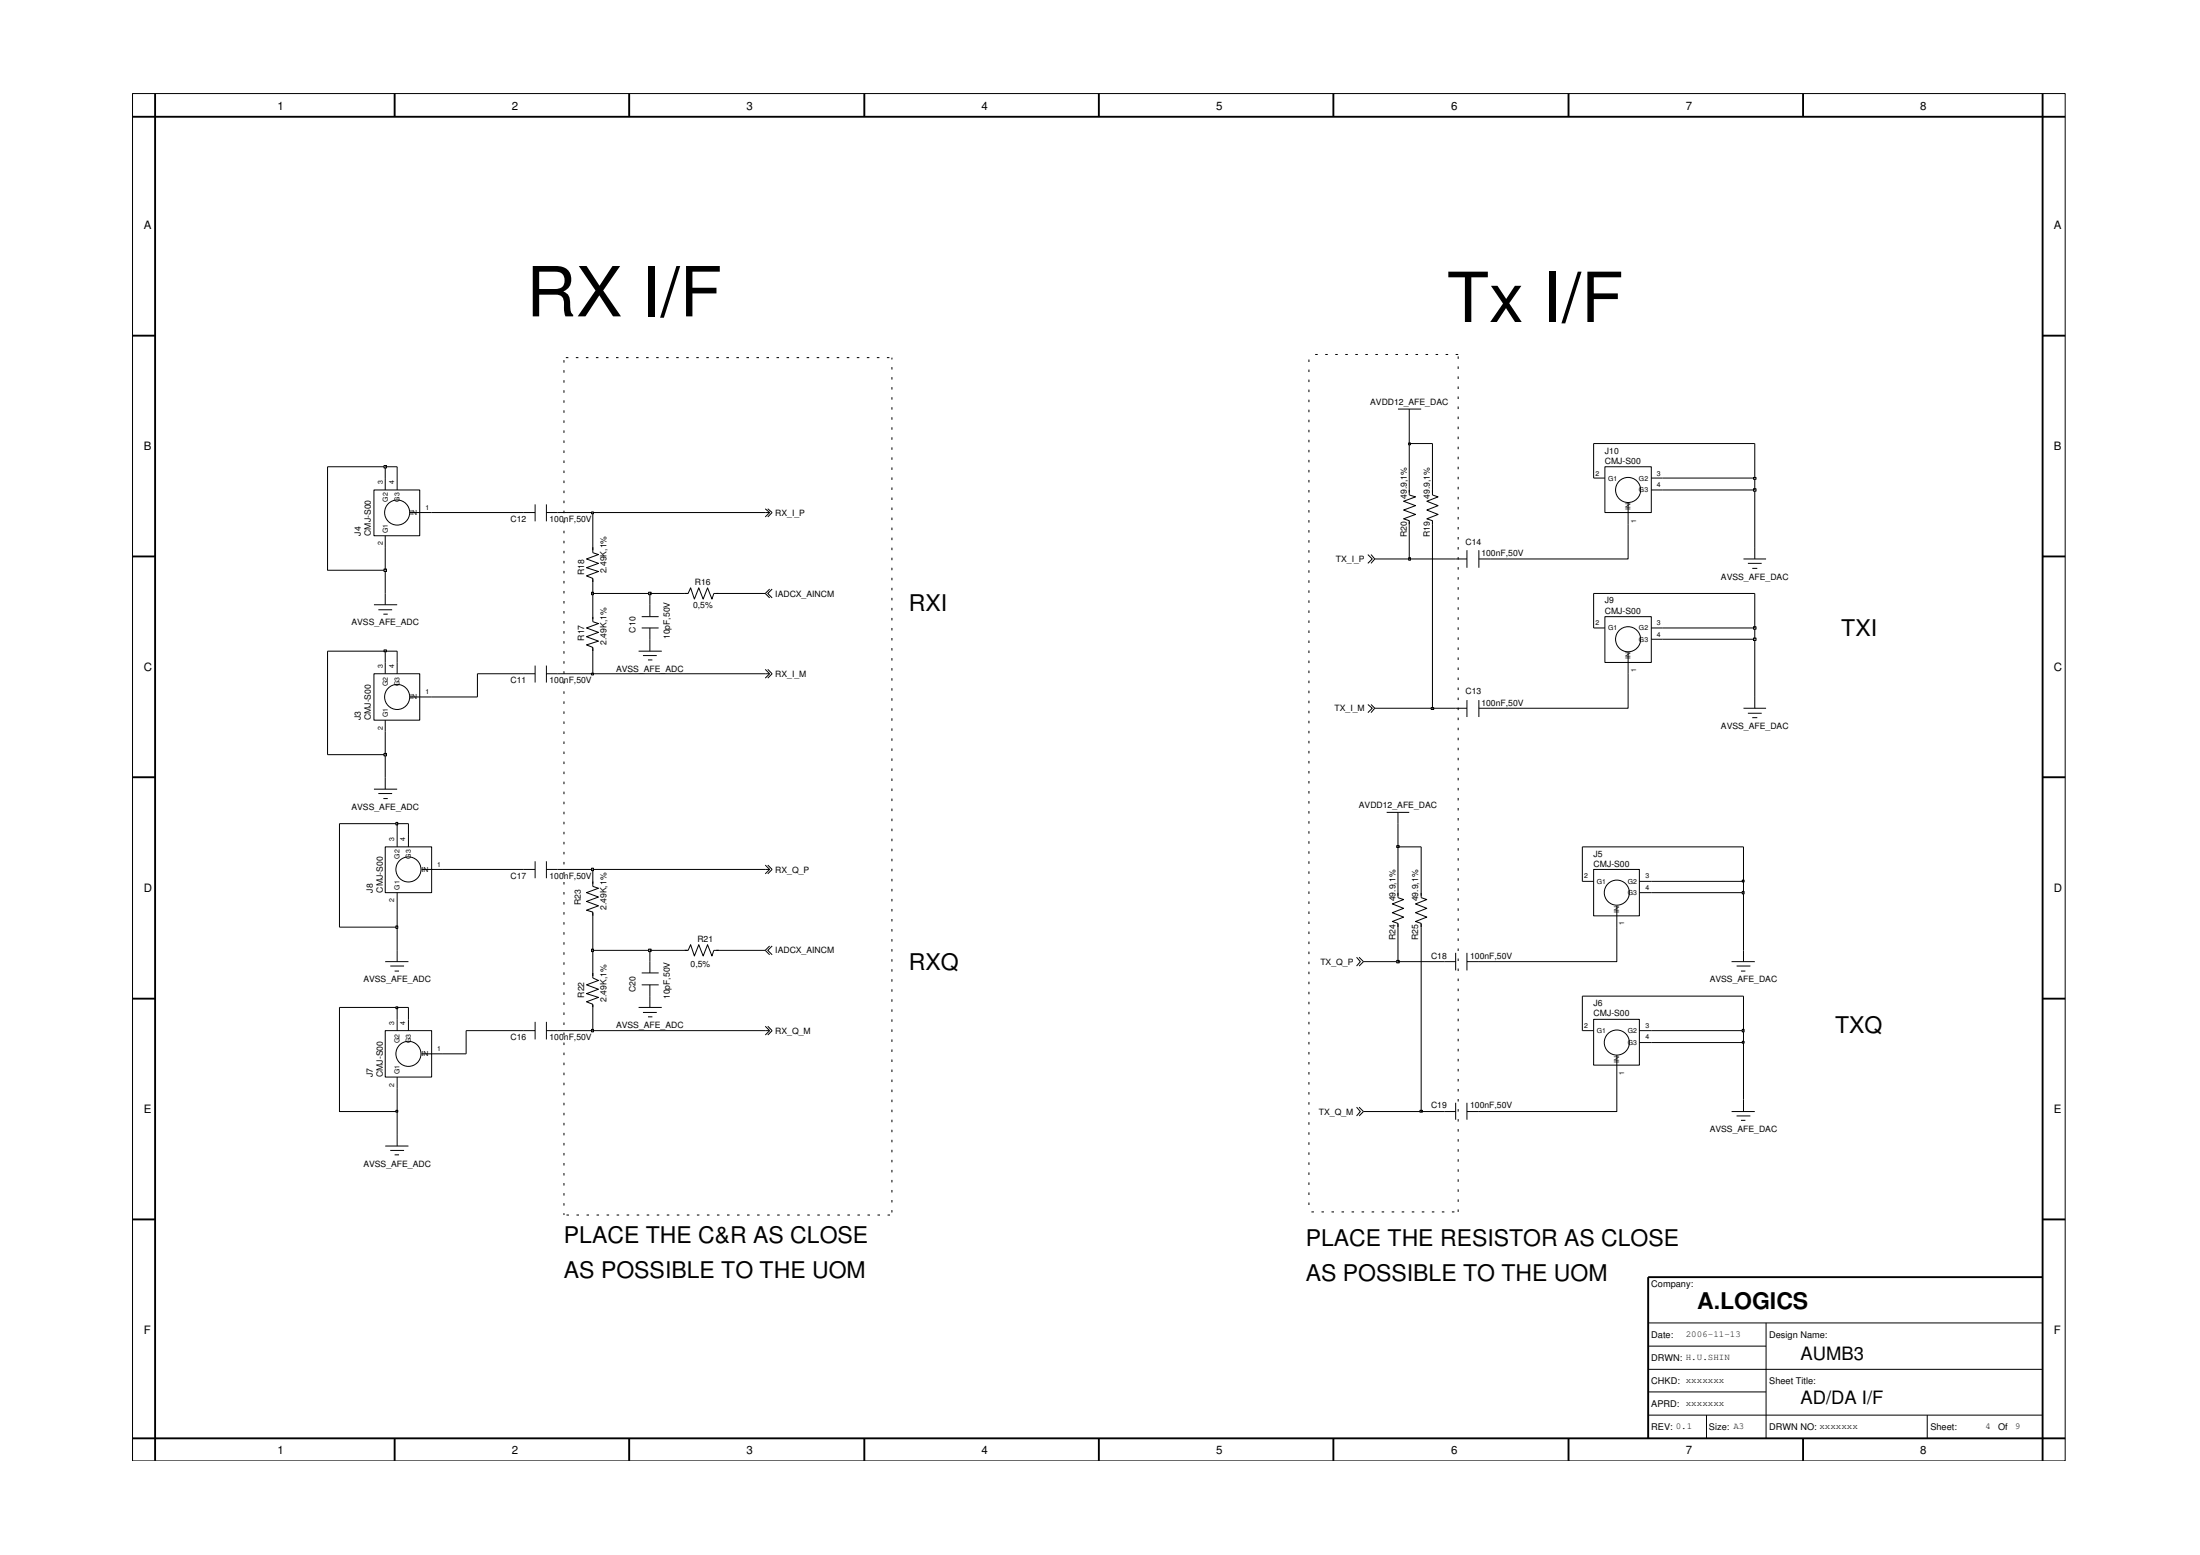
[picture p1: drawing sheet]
<svg xmlns="http://www.w3.org/2000/svg" width="297mm" height="210mm" viewBox="0 0 297 210" stroke-linecap="round" stroke-linejoin="round" font-family="sans-serif">
<g fill="none" stroke="#000" stroke-width=".14">
<path d="M188.8 55.2h3.1M190.3 55.2v1.6M50.5 66.1h6.2v6.2h-6.2zM52 64.5v1.6M52 72.3v1.5M53.6 64.5v1.6M55.3 69.2h3M70.6 69.2h1.6M72.2 68.1v2.3M73.8 69.2h1.5M73.8 68.1v2.3M80 73.8v.8l.8 .3-1.6 .6 1.6 .5-1.6 .6 1.6 .5-1.6 .6 .8 .4v.5v-.4"/>
<path d="M103.3 68.7l.6 .5-.6 .6M103.3 69.2h.6M103.7 68.7l.6 .5-.6 .6M103.9 79.5l-.6 .6 .6 .6M104.3 79.5l-.6 .6 .6 .6M184.7 74.9l.6 .6-.6 .5M185.1 74.9l.5 .6-.5 .5M190.3 66.1v.7l.8 .3-1.6 .6 1.6 .6-1.6 .5 1.6 .6-1.6 .6 .8 .3v.5v-.4M193.4 66.1v.7l.8 .3-1.6 .6 1.6 .6-1.6 .5 1.6 .6-1.6 .6 .8 .3v.5v-.4M196.5 75.5h1.6M198.1 74.3v2.3M199.7 75.5h1.5"/>
<path d="M199.7 74.3v2.3M215.2 64.5h1.5M216.7 63h6.3v6.2h-6.3zM219.8 67.8v3M223 64.5h1.5M223 66.1h1.5M235.4 75.5h3M236 76h1.9M236.6 76.7h.7M236.9 73.8v1.7M50.5 90.9h6.2v6.3h-6.2zM50.5 81.6h3.1"/>
<path d="M51.1 82.3h1.8M51.8 82.9h.6M52 80.1v1.5M52 89.4v1.5M52 97.2v1.5M53.6 89.4v1.5M55.3 94.1h3M70.6 90.9h1.6M72.2 89.8v2.3M73.8 90.9h1.5M73.8 89.8v2.3M80 83.2v.7l.8 .3-1.6 .6 1.6 .6-1.6 .6 1.6 .5-1.6 .6 .8 .3v.5v-.4"/>
<path d="M86.2 87.9h3.2M86.6 84.8h2.3M86.6 83.2h2.3M86.8 88.5h1.9M87.5 89.1h.6M87.7 81.6v1.6M87.7 84.8v3.1M92.8 80.1h-.4h.5l.3-.8 .6 1.6 .5-1.6 .6 1.6 .6-1.6 .6 1.6 .3-.8h.7M103.3 90.4l.6 .5M103.3 90.9h.6M103.7 90.4l.6 .5-.6 .6M103.9 90.9l-.6 .6"/>
<path d="M184.7 95.1l.6 .5-.6 .6M185.1 95.1l.5 .5-.5 .6M196.5 95.6h1.6M198.1 94.5v2.3M199.7 95.6h1.5M199.7 94.5v2.3M215.2 84.8h1.5M216.7 83.2h6.3v6.2h-6.3zM219.8 88.1v2.8M223 84.8h1.5M223 86.3h1.5M235.4 95.6h3"/>
<path d="M236 96.3h1.9M236.6 96.9h.7M236.9 94.1v1.5M50.5 106.5h3.1M51.1 107.1h1.8M51.8 107.8h.6M52 114.3h6.3v6.2h-6.3zM52 104.9v1.6M53.6 112.7v1.6M55.1 112.7v1.6M56.9 117.4h2.9M70.6 117.4h1.6"/>
<path d="M72.2 116.3v2.2M73.8 117.4h1.5M73.8 116.3v2.2M80 119v.6l.8 .3-1.6 .6 1.6 .6-1.6 .6 1.6 .6-1.6 .6 .8 .2v.5v-.4M103.3 116.8l.6 .6-.6 .6M103.3 117.4h.6M103.7 116.8l.6 .6-.6 .6M187.2 109.7h3.1M188.8 109.7v1.5M213.6 119h1.6M215.2 117.4h6.1v6.2h-6.1zM221.3 119h1.7"/>
<path d="M45.8 136v14h7.8v4.7M52 139.1h6.3v6.3h-6.3zM52 129.8h3.1M52.7 130.4h1.9M53.3 131.1h.6M53.6 120.5v1.5M53.6 128.3v1.5M53.6 137.6v1.5M55.1 137.6v1.5M70.6 139.1h1.6M72.2 137.9v2.4M73.8 139.1h1.5"/>
<path d="M73.8 137.9v2.4M80 131.3v.7l.8 .3-1.6 .6 1.6 .6-1.6 .6 1.6 .5-1.6 .6 .8 .4v.4v-.3M86.2 136h3.2M86.6 132.9h2.3M86.6 131.3h2.3M86.8 136.7h1.9M87.5 137.3h.6M87.7 129.8v1.5M87.7 132.9v3.1M92.8 128.3h-.4h.5l.3-.8 .6 1.5 .5-1.5 .6 1.5 .6-1.5 .6 1.5 .3-.7h.7M103.3 139.1h.6M103.3 138.5l.6 .6"/>
<path d="M103.7 138.5l.6 .6-.6 .6M103.9 127.7l-.6 .6 .6 .6M103.9 139.1l-.6 .6M104.3 127.7l-.6 .6 .6 .6M183.2 129.2l.5 .6-.5 .6M183.5 129.2l.6 .6-.6 .6M188.8 120.5v.7l.7 .2-1.5 .6 1.5 .6-1.5 .6 1.5 .6-1.5 .6 .8 .2v.6v-.5M191.9 120.5v.7l.7 .2-1.5 .6 1.5 .6-1.5 .6 1.5 .6-1.5 .6 .8 .2v.6v-.5M195 129.8h1.5M196.5 128.6v2.4M198.1 129.8h1.6M198.1 128.6v2.4"/>
<path d="M213.6 139.1h1.6M215.2 137.6h6.1v6.2h-6.1zM218.3 122.3v2.9M221.3 120.5h1.7M221.3 139.1h1.7M233.8 129.8h3.1M234.5 130.4h1.8M235.1 131.1h.6M235.4 128.3v1.5M52 154.7h3.1M52.7 155.3h1.9M53.3 155.9h.6"/>
<path d="M53.6 145.4v1.5M56.9 142.3h2.9M183.2 149.5l.5 .5-.5 .6M183.5 149.5l.6 .5-.6 .6M195 150h1.5M196.5 148.9v2.2M198.1 150h1.6M198.1 148.9v2.2M218.3 142.4v3M221.3 140.7h1.7M233.8 150h3.1M234.5 150.6h1.8"/>
<path d="M235.1 151.2h.6M235.4 148.4v1.6"/>
<circle cx="53.6" cy="69.2" r="1.69"/>
<circle cx="219.8" cy="66.1" r="1.69"/>
<circle cx="53.6" cy="94.1" r="1.69"/>
<circle cx="219.8" cy="86.3" r="1.69"/>
<circle cx="55.1" cy="117.4" r="1.69"/>
<circle cx="218.3" cy="120.5" r="1.69"/>
<circle cx="55.1" cy="142.3" r="1.69"/>
<circle cx="218.3" cy="140.7" r="1.69"/>
</g>
<path d="M53.5 149.9h.2v.2h-.2z" fill="#c3c3c3"/>
<path d="M53.5 149.9h.2v.2h-.2zM53.6 146.9v3.1M184.1 150h7.8" fill="none" stroke="#000" stroke-width=".14"/>
<path d="M191.7 149.9h.4v.2h-.4z" fill-rule="evenodd" fill="#c3c3c3"/>
<path d="M62.9 139.1v3.2h-3.1M191.9 125.2v24.8h3.1M191.7 149.9h.4v.2h-.4zM218.3 145.4v4.6h-18.6M223 140.7h12.4v7.7" fill="none" stroke="#000" stroke-width=".14"/>
<path d="M235.2 140.6h.3v.2h-.3z" fill-rule="evenodd" fill="#c3c3c3"/>
<path d="M62.9 139.1h7.7M75.3 139.1h4.7M235.4 139.1v1.6M235.2 140.6h.3v.2h-.3z" fill="none" stroke="#000" stroke-width=".14"/>
<path d="M79.9 139h.2v.3h-.2z" fill-rule="evenodd" fill="#c3c3c3"/>
<path d="M79.9 139h.2v.3h-.2zM80 136v3.1h23.3M213.6 134.5v4.6M223 139.1h12.4" fill="none" stroke="#000" stroke-width=".14"/>
<path d="M235.2 139h.3v.3h-.3z" fill-rule="evenodd" fill="#c3c3c3"/>
<path d="M45.8 136h7.8v1.6M55.1 136v1.6M235.2 139h.3v.3h-.3zM235.4 134.5v4.6" fill="none" stroke="#000" stroke-width=".14"/>
<path d="M53.5 135.9h.2v.3h-.2z" fill="#c3c3c3"/>
<path d="M53.5 135.9h.2v.3h-.2zM53.6 136h1.5M80 128.3v3M87.7 128.3v1.5M184.1 129.8h4.7M213.6 134.5h21.8" fill="none" stroke="#000" stroke-width=".14"/>
<path d="M188.6 129.6h.3v.4h-.3z" fill="#c3c3c3"/>
<path d="M53.6 125.2v3.1M188.6 129.6h.3v.4h-.3zM188.8 125.2v4.6h6.2M218.3 125.2v4.6h-18.6" fill="none" stroke="#000" stroke-width=".14"/>
<path d="M79.9 128.1h.2v.4h-.2z" fill="#c3c3c3"/>
<path d="M79.9 128.1h.2v.4h-.2zM80 123.6v4.7h7.7" fill="none" stroke="#000" stroke-width=".14"/>
<path d="M87.6 128.1h.3v.4h-.3z" fill="#c3c3c3"/>
<path d="M45.8 111.2v14h7.8M87.6 128.1h.3v.4h-.3zM87.7 128.3h4.7M97.1 128.3h6.2M235.4 120.5v7.8" fill="none" stroke="#000" stroke-width=".14"/>
<path d="M53.5 125h.2v.3h-.2z" fill="#c3c3c3"/>
<path d="M188.8 114.3v6.2M191.9 114.3v6.2M53.5 125h.2v.3h-.2zM53.6 122v3.2M223 120.5h12.4" fill="none" stroke="#000" stroke-width=".14"/>
<path d="M235.2 120.3h.3v.4h-.3z" fill-rule="evenodd" fill="#c3c3c3"/>
<path d="M80 117.4v1.6M213.6 114.3v4.7M223 119h12.4v1.5M235.2 120.3h.3v.4h-.3z" fill="none" stroke="#000" stroke-width=".14"/>
<path d="M235.2 118.8h.3v.3h-.3z" fill-rule="evenodd" fill="#c3c3c3"/>
<path d="M59.8 117.4h10.8M75.3 117.4h4.7M235.2 118.8h.3v.3h-.3zM235.4 114.3v4.7" fill="none" stroke="#000" stroke-width=".14"/>
<path d="M79.9 117.2h.2v.3h-.2z" fill="#c3c3c3"/>
<path d="M79.9 117.2h.2v.3h-.2zM80 117.4h23.3" fill="none" stroke="#000" stroke-width=".14"/>
<path d="M188.6 114.1h.3v.3h-.3z" fill="#c3c3c3"/>
<path d="M45.8 111.2h7.8v1.5M55.1 111.2v1.5M188.6 114.1h.3v.3h-.3zM188.8 111.2v3.1h3.1M213.6 114.3h21.8" fill="none" stroke="#000" stroke-width=".14"/>
<path d="M53.5 111h.2v.4h-.2z" fill="#c3c3c3"/>
<path d="M44.2 87.9v14h7.8v3M53.5 111h.2v.4h-.2zM53.6 111.2h1.5" fill="none" stroke="#000" stroke-width=".14"/>
<path d="M51.8 101.7h.4v.3h-.4z" fill="#c3c3c3"/>
<path d="M52 98.7v3.2M185.6 95.6h7.8M51.8 101.7h.4v.3h-.4z" fill="none" stroke="#000" stroke-width=".14"/>
<path d="M193.2 95.5h.4v.3h-.4z" fill="#c3c3c3"/>
<path d="M193.4 70.8v24.8h3.1M70.6 90.9h-6.1v3.2h-6.2M75.3 90.9h4.7M193.2 95.5h.4v.3h-.4zM219.8 90.9v4.7h-18.6M236.9 86.3v7.8" fill="none" stroke="#000" stroke-width=".14"/>
<path d="M79.9 90.9h.2v.2h-.2z" fill-rule="evenodd" fill="#c3c3c3"/>
<path d="M44.2 87.9h7.8v1.5M53.6 87.9v1.5M79.9 90.9h.2v.2h-.2zM80 87.9v3h23.3" fill="none" stroke="#000" stroke-width=".14"/>
<path d="M51.8 87.7h.4v.3h-.4z" fill="#c3c3c3"/>
<path d="M51.8 87.7h.4v.3h-.4zM52 87.9h1.6M224.5 86.3h12.4" fill="none" stroke="#000" stroke-width=".14"/>
<path d="M236.8 86.1h.3v.4h-.3z" fill="#c3c3c3"/>
<path d="M215.2 80.1v4.7M224.5 84.8h12.4v1.5M236.8 86.1h.3v.4h-.3z" fill="none" stroke="#000" stroke-width=".14"/>
<path d="M236.8 84.6h.3v.3h-.3z" fill="#c3c3c3"/>
<path d="M52 77v3.1M80 80.1v3.1M87.7 80.1v1.5M236.8 84.6h.3v.3h-.3zM236.9 80.1v4.7" fill="none" stroke="#000" stroke-width=".14"/>
<path d="M79.9 79.9h.2v.4h-.2z" fill="#c3c3c3"/>
<path d="M79.9 79.9h.2v.4h-.2zM80 78.6v1.5h7.7" fill="none" stroke="#000" stroke-width=".14"/>
<path d="M87.6 79.9h.3v.4h-.3z" fill="#c3c3c3"/>
<path d="M44.2 63v14h7.8M87.6 79.9h.3v.4h-.3zM87.7 80.1h4.7M97.1 80.1h6.2M215.2 80.1h21.7" fill="none" stroke="#000" stroke-width=".14"/>
<path d="M51.8 76.8h.4v.3h-.4z" fill="#c3c3c3"/>
<path d="M51.8 76.8h.4v.3h-.4zM52 73.8v3.2M185.6 75.5h4.7" fill="none" stroke="#000" stroke-width=".14"/>
<path d="M190.2 75.3h.2v.3h-.2z" fill="#c3c3c3"/>
<path d="M58.3 69.2h12.3M75.3 69.2h4.7v4.6M190.2 75.3h.2v.3h-.2zM190.3 70.8v4.7h6.2M219.8 70.8v4.7h-18.6M236.9 66.1v7.7" fill="none" stroke="#000" stroke-width=".14"/>
<path d="M79.9 69.1h.2v.3h-.2z" fill="#c3c3c3"/>
<path d="M190.3 59.9v6.2M193.4 59.9v6.2M79.9 69.1h.2v.3h-.2zM80 69.2h23.3M224.5 66.1h12.4" fill="none" stroke="#000" stroke-width=".14"/>
<path d="M236.8 66h.3v.3h-.3z" fill="#c3c3c3"/>
<path d="M215.2 59.9v4.6M52 63v1.5M53.6 63v1.5M224.5 64.5h12.4v1.6M236.8 66h.3v.3h-.3z" fill="none" stroke="#000" stroke-width=".14"/>
<path d="M236.8 64.4h.3v.3h-.3z" fill="#c3c3c3"/>
<path d="M236.9 59.9v4.6M44.2 63h7.8M236.8 64.4h.3v.3h-.3z" fill="none" stroke="#000" stroke-width=".14"/>
<path d="M51.8 62.8h.4v.4h-.4z" fill="#c3c3c3"/>
<path d="M51.8 62.8h.4v.4h-.4zM52 63h1.6" fill="none" stroke="#000" stroke-width=".14"/>
<path d="M190.2 59.8h.2v.2h-.2z" fill="#c3c3c3"/>
<g fill="none" stroke="#000" stroke-width=".14">
<path d="M17.9 12.6h260.9v184.6h-260.9zM76.1 48.6v.4M76.1 50v.3M76.1 51.3v.4M76.1 52.7v.3M76.1 54v.4M76.1 55.4v.3M76.1 56.7v.4M76.1 58.1v.3M76.1 59.5v.3M76.4 48.3h.3M77.8 48.3h.3"/>
<path d="M79.1 48.3h.3M80.5 48.3h.3M81.8 48.3h.4M83.2 48.3h.3M84.5 48.3h.4M85.9 48.3h.3M87.2 48.3h.4M88.6 48.3h.3M89.9 48.3h.4M91.3 48.3h.3M92.7 48.3h.3M94 48.3h.3"/>
<path d="M95.4 48.3h.3M96.7 48.3h.4M98.1 48.3h.3M99.4 48.3h.4M100.8 48.3h.3M102.1 48.3h.4M103.5 48.3h.3M104.8 48.3h.4M106.2 48.3h.3M107.6 48.3h.3M108.9 48.3h.3M110.3 48.3h.3"/>
<path d="M111.6 48.3h.4M113 48.3h.3M114.3 48.3h.4M115.7 48.3h.3M117 48.3h.4M118.4 48.3h.3M119.7 48.3h.4M120.4 48.3v.2M120.4 49.5v.4M120.4 50.9v.3M120.4 52.3v.3M120.4 53.6v.3"/>
<path d="M120.4 55v.3M120.4 56.3v.4M120.4 57.7v.3M120.4 59v.4M176.7 48.5v.4M176.7 49.9v.3M176.7 51.2v.4M176.7 52.6v.3M176.7 53.9v.4M176.7 55.3v.3M176.7 56.7v.3M176.7 58v.3"/>
<path d="M176.7 59.4v.3M177.6 47.9h.3M178.9 47.9h.4M180.3 47.9h.3M181.6 47.9h.4M183 47.9h.3M184.3 47.9h.4M185.7 47.9h.3M187.1 47.9h.3M188.4 47.9h.4M189.8 47.9h.3M190.2 59.8h.2v.2h-.2z"/>
<path d="M190.3 56.8v3.1h3.1M191.1 47.9h.4M192.5 47.9h.3M193.8 47.9h.4M195.2 47.9h.3M196.5 47.9h.4M196.9 48.1v.3M196.9 49.5v.3M196.9 50.8v.4M196.9 52.2v.3M196.9 53.5v.4M196.9 54.9v.3"/>
<path d="M196.9 56.2v.4M196.9 57.6v.3M196.9 58.9v.4M215.2 59.9h21.7M76.1 60.8v.3M76.1 62.2v.3M76.1 63.5v.4M76.1 64.9v.3M76.1 66.2v.4M76.1 67.6v.3M76.1 68.9v.4M76.1 70.3v.3"/>
<path d="M76.1 71.6v.4M76.1 73v.3M76.1 74.4v.3M76.1 75.7v.3M76.1 77.1v.3M76.1 78.4v.4M76.1 79.8v.3M120.4 60.4v.3M120.4 61.7v.4M120.4 63.1v.3M120.4 64.4v.4M120.4 65.8v.3"/>
<path d="M120.4 67.2v.3M120.4 68.5v.3M120.4 69.9v.3M120.4 71.2v.4M120.4 72.6v.3M120.4 73.9v.4M120.4 75.3v.3M120.4 76.6v.4M120.4 78v.3M120.4 79.3v.4M176.7 60.7v.4M176.7 62.1v.3"/>
<path d="M176.7 63.4v.4M176.7 64.8v.3M176.7 66.1v.4M176.7 67.5v.3M176.7 68.8v.4M176.7 70.2v.3M176.7 71.6v.3M176.7 72.9v.4M176.7 74.3v.3M176.7 75.6v.4M176.7 77v.3M176.7 78.3v.4"/>
<path d="M176.7 79.7v.3M196.9 60.3v.3M196.9 61.7v.3M196.9 63v.3M196.9 64.4v.3M196.9 65.7v.4M196.9 67.1v.3M196.9 68.4v.4M196.9 69.8v.3M196.9 71.1v.4M196.9 72.5v.3M196.9 73.8v.4"/>
<path d="M196.9 75.2v.3M196.9 76.6v.3M196.9 77.9v.3M196.9 79.3v.3M76.1 81.1v.4M76.1 82.5v.3M76.1 83.8v.4M76.1 85.2v.3M76.1 86.5v.4M76.1 87.9v.3M76.1 89.3v.3M76.1 90.6v.3"/>
<path d="M76.1 92v.3M76.1 93.3v.4M76.1 94.7v.3M76.1 96v.4M76.1 97.4v.3M76.1 98.7v.4M120.4 80.7v.3M120.4 82.1v.3M120.4 83.4v.3M120.4 84.8v.3M120.4 86.1v.4M120.4 87.5v.3"/>
<path d="M120.4 88.8v.4M120.4 90.2v.3M120.4 91.5v.4M120.4 92.9v.3M120.4 94.2v.4M120.4 95.6v.3M120.4 97v.3M120.4 98.3v.4M120.4 99.7v.3M176.7 81v.4M176.7 82.4v.3M176.7 83.7v.4"/>
<path d="M176.7 85.1v.3M176.7 86.5v.3M176.7 87.8v.4M176.7 89.2v.3M176.7 90.5v.4M176.7 91.9v.3M176.7 93.2v.4M176.7 94.6v.3M176.7 95.9v.4M176.7 97.3v.3M176.7 98.7v.3M196.9 80.6v.4"/>
<path d="M196.9 82v.3M196.9 83.3v.4M196.9 84.7v.3M196.9 86v.4M196.9 87.4v.3M196.9 88.7v.4M196.9 90.1v.3M196.9 91.5v.3M196.9 92.8v.3M196.9 94.2v.3M196.9 95.5v.4M196.9 96.9v.3"/>
<path d="M196.9 98.2v.4M196.9 99.6v.3M76.1 100.1v.3M76.1 101.4v.4M76.1 102.8v.3M76.1 104.2v.3M76.1 105.5v.3M76.1 106.9v.3M76.1 108.2v.4M76.1 109.6v.3M76.1 110.9v.4M76.1 112.3v.3"/>
<path d="M76.1 113.6v.4M76.1 115v.3M76.1 116.3v.4M76.1 117.7v.3M76.1 119.1v.3M120.4 101v.4M120.4 102.4v.3M120.4 103.7v.4M120.4 105.1v.3M120.4 106.4v.4M120.4 107.8v.3M120.4 109.1v.4"/>
<path d="M120.4 110.5v.3M120.4 111.9v.3M120.4 113.2v.4M120.4 114.6v.3M120.4 115.9v.4M120.4 117.3v.3M120.4 118.6v.4M120.4 120v.3M176.7 100v.3M176.7 101.4v.3M176.7 102.7v.4M176.7 104.1v.3"/>
<path d="M176.7 105.4v.4M176.7 106.8v.3M176.7 108.1v.4M176.7 109.5v.3M176.7 110.8v.4M176.7 112.2v.3M176.7 113.6v.3M176.7 114.9v.3M176.7 116.3v.3M176.7 117.6v.4M176.7 119v.3M196.9 100.9v.4"/>
<path d="M196.9 102.3v.3M196.9 103.6v.4M196.9 105v.3M196.9 106.4v.3M196.9 107.7v.3M196.9 109.1v.3M196.9 110.4v.4M196.9 111.8v.3M196.9 113.1v.4M196.9 114.5v.3M196.9 115.8v.4M196.9 117.2v.3"/>
<path d="M196.9 118.5v.4M196.9 119.9v.3M76.1 120.4v.3M76.1 121.8v.3M76.1 123.1v.4M76.1 124.5v.3M76.1 125.8v.4M76.1 127.2v.3M76.1 128.5v.4M76.1 129.9v.3M76.1 131.2v.4M76.1 132.6v.3"/>
<path d="M76.1 134v.3M76.1 135.3v.4M76.1 136.7v.3M76.1 138v.4M76.1 139.4v.3M120.4 121.3v.4M120.4 122.7v.3M120.4 124.1v.3M120.4 125.4v.3M120.4 126.8v.3M120.4 128.1v.4M120.4 129.5v.3"/>
<path d="M120.4 130.8v.4M120.4 132.2v.3M120.4 133.5v.4M120.4 134.9v.3M120.4 136.2v.4M120.4 137.6v.3M120.4 139v.3M176.7 120.3v.4M176.7 121.7v.3M176.7 123v.4M176.7 124.4v.3M176.7 125.7v.4"/>
<path d="M176.7 127.1v.3M176.7 128.5v.3M176.7 129.8v.3M176.7 131.2v.3M176.7 132.5v.4M176.7 133.9v.3M176.7 135.2v.4M176.7 136.6v.3M176.7 137.9v.4M176.7 139.3v.3M196.9 121.3v.3M196.9 122.6v.4"/>
<path d="M196.9 124v.3M196.9 125.3v.4M196.9 126.7v.3M196.9 128v.4M196.9 129.4v.3M196.9 130.7v.4M196.9 132.1v.3M196.9 133.4v.4M196.9 134.8v.3M196.9 136.2v.3M196.9 137.5v.4M196.9 138.9v.3"/>
<path d="M76.1 140.7v.4M76.1 142.1v.3M76.1 143.4v.4M76.1 144.8v.3M76.1 146.1v.4M76.1 147.5v.3M76.1 148.9v.3M76.1 150.2v.4M76.1 151.6v.3M76.1 152.9v.4M76.1 154.3v.3M76.1 155.6v.4"/>
<path d="M76.1 157v.3M76.1 158.3v.4M76.1 159.7v.3M120.4 140.3v.3M120.4 141.7v.3M120.4 143v.4M120.4 144.4v.3M120.4 145.7v.4M120.4 147.1v.3M120.4 148.4v.4M120.4 149.8v.3M120.4 151.1v.4"/>
<path d="M120.4 152.5v.3M120.4 153.9v.3M120.4 155.2v.3M120.4 156.6v.3M120.4 157.9v.4M120.4 159.3v.3M176.7 140.6v.4M176.7 142v.3M176.7 143.4v.3M176.7 144.7v.3M176.7 146.1v.3M176.7 147.4v.4"/>
<path d="M176.7 148.8v.3M176.7 150.1v.4M176.7 151.5v.3M176.7 152.8v.4M176.7 154.2v.3M176.7 155.5v.4M176.7 156.9v.3M176.7 158.3v.3M176.7 159.6v.3M196.9 140.2v.4M196.9 141.6v.3M196.9 142.9v.4"/>
<path d="M196.9 144.3v.3M196.9 145.6v.4M196.9 147v.3M196.9 148.4v.3M196.9 149.7v.3M196.9 151.1v.3M196.9 152.4v.4M196.9 153.8v.3M196.9 155.1v.4M196.9 156.5v.3M196.9 157.8v.4M196.9 159.2v.3"/>
<path d="M76.1 161.1v.3M76.1 162.4v.3M76.1 163.8v.2M76.5 164h.3M77.8 164h.4M79.2 164h.3M80.5 164h.4M81.9 164h.3M83.3 164h.3M84.6 164h.3M86 164h.3M87.3 164h.4"/>
<path d="M88.7 164h.3M90 164h.4M91.4 164h.3M92.7 164h.4M94.1 164h.3M95.4 164h.4M96.8 164h.3M98.2 164h.3M99.5 164h.4M100.9 164h.3M102.2 164h.4M103.6 164h.3"/>
<path d="M104.9 164h.4M106.3 164h.3M107.6 164h.4M109 164h.3M110.3 164h.4M111.7 164h.3M113.1 164h.3M114.4 164h.4M115.8 164h.3M117.1 164h.4M118.5 164h.3M119.8 164h.4"/>
<path d="M120.4 160.6v.4M120.4 162v.3M120.4 163.3v.4M176.7 161v.3M176.7 162.3v.4M177.1 163.6h.3M178.4 163.6h.4M179.8 163.6h.3M181.1 163.6h.4M182.5 163.6h.3M183.8 163.6h.4M185.2 163.6h.3"/>
<path d="M186.5 163.6h.4M187.9 163.6h.3M189.3 163.6h.3M190.6 163.6h.4M192 163.6h.3M193.3 163.6h.4M194.7 163.6h.3M196 163.6h.4M196.9 160.5v.4M196.9 161.9v.3M196.9 163.3v.3M222.5 178.6h53.3"/>
<path d="M238.4 178.6v15.6M222.5 184.8h53.3M222.5 191h53.3M222.5 181.7h15.9M222.5 187.9h15.9M230.4 191v3.2M260.2 191v3.2"/>
</g>
<g fill="none" stroke="#000" stroke-width=".25">
<path d="M17.9 15.8h260.9M20.9 12.6v184.6M53.3 12.6v3.2M84.9 12.6v3.2M116.7 12.6v3.2M148.4 12.6v3.2M180 12.6v3.2M211.8 12.6v3.2M243.4 12.6v3.2M275.8 12.6v184.6M17.9 45.3h3M275.8 45.3h3"/>
<path d="M17.9 75.1h3M275.8 75.1h3M17.9 104.9h3M275.8 104.9h3M17.9 134.8h3M275.8 134.8h3M17.9 164.6h3M275.8 164.6h3M275.8 172.4h-53.3v21.8M17.9 194.2h260.9M53.3 194.2v3M84.9 194.2v3"/>
<path d="M116.7 194.2v3M148.4 194.2v3M180 194.2v3M211.8 194.2v3M243.4 194.2v3"/>
</g>
<g font-size="9.3">
<text x="71.1" y="42.7">RX I/F</text>
<text x="195.4" y="43.5">Tx I/F</text>
</g>
<g font-size="3.1">
<text x="122.7" y="82.4">RXI</text>
<text x="248.6" y="85.9">TXI</text>
<text x="122.7" y="130.9">RXQ</text>
<text x="247.8" y="139.5">TXQ</text>
<text x="76.1" y="167.9">PLACE THE C&amp;R AS CLOSE</text>
<text x="76.1" y="172.5">AS POSSIBLE TO THE UOM</text>
<text x="176.3" y="168.2">PLACE THE RESISTOR AS CLOSE</text>
<text x="176.3" y="172.9">AS POSSIBLE TO THE UOM</text>
<text x="229.1" y="176.7">A.LOGICS</text>
</g>
<g font-size="2.5">
<text x="243.1" y="183.5">AUMB3</text>
<text x="243.1" y="189.6">AD/DA I/F</text>
</g>
<g font-size="1.6">
<text x="37.5" y="14.8">1</text>
<text x="69.1" y="14.8">2</text>
<text x="100.8" y="14.8">3</text>
<text x="132.5" y="14.8">4</text>
<text x="164.2" y="14.8">5</text>
<text x="195.9" y="14.8">6</text>
<text x="227.6" y="14.8">7</text>
<text x="259.3" y="14.8">8</text>
<text x="19.4" y="31">A</text>
<text x="277.3" y="31">A</text>
<text x="19.4" y="60.8">B</text>
<text x="277.3" y="60.8">B</text>
<text x="19.4" y="90.6">C</text>
<text x="277.3" y="90.6">C</text>
<text x="19.4" y="120.5">D</text>
<text x="277.3" y="120.5">D</text>
<text x="19.4" y="150.3">E</text>
<text x="277.3" y="150.3">E</text>
<text x="19.4" y="180.1">F</text>
<text x="277.3" y="180.1">F</text>
<text x="37.5" y="196.2">1</text>
<text x="69.1" y="196.2">2</text>
<text x="100.8" y="196.2">3</text>
<text x="132.5" y="196.2">4</text>
<text x="164.2" y="196.2">5</text>
<text x="195.9" y="196.2">6</text>
<text x="227.6" y="196.2">7</text>
<text x="259.3" y="196.2">8</text>
</g>
<g font-size="1.2">
<text x="185" y="54.7">AVDD12_AFE_DAC</text>
<text x="216.7" y="62.6">CMJ-S00</text>
<text x="216.7" y="61.2">J10</text>
<text x="68.9" y="70.5">C12</text>
<text x="74.2" y="70.5">100nF,50V</text>
<text x="104.7" y="69.6">RX_I_P</text>
<text x="189.9" y="67.3" transform="rotate(-90 189.9 67.3)">49.9,1%</text>
<text x="193.1" y="67.3" transform="rotate(-90 193.1 67.3)">49.9,1%</text>
<text x="48.7" y="72.3" transform="rotate(-90 48.7 72.3)">J4</text>
<text x="50.1" y="72.3" transform="rotate(-90 50.1 72.3)">CMJ-S00</text>
<text x="78.9" y="77.6" transform="rotate(-90 78.9 77.6)">R18</text>
<text x="81.9" y="77.4" transform="rotate(-90 81.9 77.4)">2.49K,1%</text>
<text x="180.4" y="75.9">TX_I_P</text>
<text x="189.9" y="72.5" transform="rotate(-90 189.9 72.5)">R20</text>
<text x="193.1" y="72.5" transform="rotate(-90 193.1 72.5)">R19</text>
<text x="197.9" y="73.5">C14</text>
<text x="200" y="75">100nF,50V</text>
<text x="93.6" y="82.1">0,5%</text>
<text x="93.8" y="78.9">R16</text>
<text x="104.7" y="80.5">IADCX_AINCM</text>
<text x="216.7" y="81.5">J9</text>
<text x="216.7" y="82.8">CMJ-S00</text>
<text x="232.4" y="78.2">AVSS_AFE_DAC</text>
<text x="47.4" y="84.4">AVSS_AFE_ADC</text>
<text x="78.9" y="86.5" transform="rotate(-90 78.9 86.5)">R17</text>
<text x="81.9" y="87.1" transform="rotate(-90 81.9 87.1)">2.49K,1%</text>
<text x="85.8" y="85.4" transform="rotate(-90 85.8 85.4)">C10</text>
<text x="90.5" y="86.3" transform="rotate(-90 90.5 86.3)">10pF,50V</text>
<text x="68.9" y="92.2">C11</text>
<text x="74.2" y="92.2">100nF,50V</text>
<text x="83.2" y="90.7">AVSS_AFE_ADC</text>
<text x="104.7" y="91.4">RX_I_M</text>
<text x="197.9" y="93.7">C13</text>
<text x="200" y="95.3">100nF,50V</text>
<text x="48.7" y="97.2" transform="rotate(-90 48.7 97.2)">J3</text>
<text x="50.1" y="97.2" transform="rotate(-90 50.1 97.2)">CMJ-S00</text>
<text x="180.2" y="96">TX_I_M</text>
<text x="232.4" y="98.4">AVSS_AFE_DAC</text>
<text x="47.4" y="109.3">AVSS_AFE_ADC</text>
<text x="183.5" y="109.1">AVDD12_AFE_DAC</text>
<text x="68.9" y="118.6">C17</text>
<text x="74.2" y="118.6">100nF,50V</text>
<text x="104.7" y="117.8">RX_Q_P</text>
<text x="215.2" y="115.7">J5</text>
<text x="215.2" y="117">CMJ-S00</text>
<text x="50.3" y="120.5" transform="rotate(-90 50.3 120.5)">J8</text>
<text x="51.7" y="120.5" transform="rotate(-90 51.7 120.5)">CMJ-S00</text>
<text x="78.4" y="122.2" transform="rotate(-90 78.4 122.2)">R23</text>
<text x="81.9" y="122.9" transform="rotate(-90 81.9 122.9)">2.49K,1%</text>
<text x="188.4" y="121.7" transform="rotate(-90 188.4 121.7)">49.9,1%</text>
<text x="191.5" y="121.7" transform="rotate(-90 191.5 121.7)">49.9,1%</text>
<text x="93.2" y="130.6">0,5%</text>
<text x="94.2" y="127.1">R21</text>
<text x="104.7" y="128.7">IADCX_AINCM</text>
<text x="178.3" y="130.2">TX_Q_P</text>
<text x="188.4" y="126.9" transform="rotate(-90 188.4 126.9)">R24</text>
<text x="191.5" y="126.9" transform="rotate(-90 191.5 126.9)">R25</text>
<text x="193.2" y="129.5">C18</text>
<text x="198.5" y="129.5">100nF,50V</text>
<text x="49.1" y="132.6">AVSS_AFE_ADC</text>
<text x="78.9" y="134.7" transform="rotate(-90 78.9 134.7)">R22</text>
<text x="81.9" y="135.2" transform="rotate(-90 81.9 135.2)">2.49K,1%</text>
<text x="85.8" y="133.9" transform="rotate(-90 85.8 133.9)">C20</text>
<text x="90.5" y="134.9" transform="rotate(-90 90.5 134.9)">10pF,50V</text>
<text x="215.2" y="137.2">CMJ-S00</text>
<text x="215.2" y="135.8">J6</text>
<text x="230.8" y="132.6">AVSS_AFE_DAC</text>
<text x="68.9" y="140.4">C16</text>
<text x="74.2" y="140.4">100nF,50V</text>
<text x="83.2" y="138.8">AVSS_AFE_ADC</text>
<text x="104.7" y="139.5">RX_Q_M</text>
<text x="50.3" y="145.4" transform="rotate(-90 50.3 145.4)">J7</text>
<text x="51.7" y="145.4" transform="rotate(-90 51.7 145.4)">CMJ-S00</text>
<text x="193.2" y="149.6">C19</text>
<text x="198.5" y="149.6">100nF,50V</text>
<text x="178.1" y="150.5">TX_Q_M</text>
<text x="230.8" y="152.8">AVSS_AFE_DAC</text>
<text x="49.1" y="157.5">AVSS_AFE_ADC</text>
<text x="223" y="173.8">Company:</text>
<text x="223" y="180.6">Date:</text>
<text x="223" y="183.7">DRWN: H.U.SHIN</text>
<text x="227.6" y="180.5">2006-11-13</text>
<text x="238.9" y="180.6">Design Name:</text>
<text x="223" y="186.8">CHKD: xxxxxxx</text>
<text x="223" y="189.9">APRD: xxxxxxx</text>
<text x="238.9" y="186.8">Sheet Title:</text>
<text x="223" y="193">REV: 0.1</text>
<text x="230.7" y="193">Size: A3</text>
<text x="238.9" y="193">DRWN NO: xxxxxxx</text>
<text x="260.6" y="193">Sheet:</text>
<text x="268" y="192.9">4</text>
<text x="269.8" y="193">Of</text>
<text x="272.1" y="192.9">9</text>
</g>
<g font-size=".9">
<text x="51.7" y="65.4" transform="rotate(-90 51.7 65.4)">3</text>
<text x="53.2" y="65.4" transform="rotate(-90 53.2 65.4)">4</text>
<text x="215.4" y="64.2">2</text>
<text x="217.1" y="64.9">G1</text>
<text x="221.3" y="64.9">G2</text>
<text x="223.7" y="64.2">3</text>
<text x="223.7" y="65.7">4</text>
<text x="52.3" y="72" transform="rotate(-90 52.3 72)">G1</text>
<text x="52.3" y="67.7" transform="rotate(-90 52.3 67.7)">G2</text>
<text x="54" y="67.7" transform="rotate(-90 54 67.7)">G3</text>
<text x="55.4" y="69.5">IN</text>
<text x="57.4" y="68.8">1</text>
<text x="220.2" y="68.8" transform="rotate(-90 220.2 68.8)">IN</text>
<text x="220.9" y="70.6" transform="rotate(-90 220.9 70.6)">1</text>
<text x="221.3" y="66.5">G3</text>
<text x="51.7" y="73.6" transform="rotate(-90 51.7 73.6)">2</text>
<text x="215.4" y="84.3">2</text>
<text x="217.1" y="85.1">G1</text>
<text x="220.2" y="89" transform="rotate(-90 220.2 89)">IN</text>
<text x="221.3" y="85.1">G2</text>
<text x="221.3" y="86.6">G3</text>
<text x="223.7" y="84.3">3</text>
<text x="223.7" y="86">4</text>
<text x="51.7" y="90.2" transform="rotate(-90 51.7 90.2)">3</text>
<text x="52.3" y="92.6" transform="rotate(-90 52.3 92.6)">G2</text>
<text x="53.2" y="90.2" transform="rotate(-90 53.2 90.2)">4</text>
<text x="54" y="92.6" transform="rotate(-90 54 92.6)">G3</text>
<text x="55.4" y="94.4">IN</text>
<text x="57.4" y="93.7">1</text>
<text x="220.9" y="90.7" transform="rotate(-90 220.9 90.7)">1</text>
<text x="51.7" y="98.5" transform="rotate(-90 51.7 98.5)">2</text>
<text x="52.3" y="96.8" transform="rotate(-90 52.3 96.8)">G1</text>
<text x="53.2" y="113.5" transform="rotate(-90 53.2 113.5)">3</text>
<text x="54.7" y="113.5" transform="rotate(-90 54.7 113.5)">4</text>
<text x="54" y="115.9" transform="rotate(-90 54 115.9)">G2</text>
<text x="55.5" y="115.9" transform="rotate(-90 55.5 115.9)">G3</text>
<text x="56.9" y="117.7">IN</text>
<text x="59" y="117">1</text>
<text x="213.9" y="118.5">2</text>
<text x="215.6" y="119.3">G1</text>
<text x="219.8" y="119.3">G2</text>
<text x="222.2" y="118.5">3</text>
<text x="53.2" y="121.8" transform="rotate(-90 53.2 121.8)">2</text>
<text x="54" y="120.1" transform="rotate(-90 54 120.1)">G1</text>
<text x="218.6" y="123.2" transform="rotate(-90 218.6 123.2)">IN</text>
<text x="219.3" y="124.9" transform="rotate(-90 219.3 124.9)">1</text>
<text x="219.8" y="120.8">G3</text>
<text x="222.2" y="120.1">4</text>
<text x="53.2" y="138.4" transform="rotate(-90 53.2 138.4)">3</text>
<text x="54" y="140.8" transform="rotate(-90 54 140.8)">G2</text>
<text x="54.7" y="138.4" transform="rotate(-90 54.7 138.4)">4</text>
<text x="55.5" y="140.8" transform="rotate(-90 55.5 140.8)">G3</text>
<text x="56.9" y="142.6">IN</text>
<text x="59" y="141.8">1</text>
<text x="213.9" y="138.8">2</text>
<text x="215.6" y="139.5">G1</text>
<text x="218.6" y="143.4" transform="rotate(-90 218.6 143.4)">IN</text>
<text x="219.8" y="139.5">G2</text>
<text x="219.8" y="141.1">G3</text>
<text x="222.2" y="138.8">3</text>
<text x="222.2" y="140.3">4</text>
<text x="53.2" y="146.7" transform="rotate(-90 53.2 146.7)">2</text>
<text x="54" y="145" transform="rotate(-90 54 145)">G1</text>
<text x="219.3" y="145.1" transform="rotate(-90 219.3 145.1)">1</text>
</g>
</svg>
